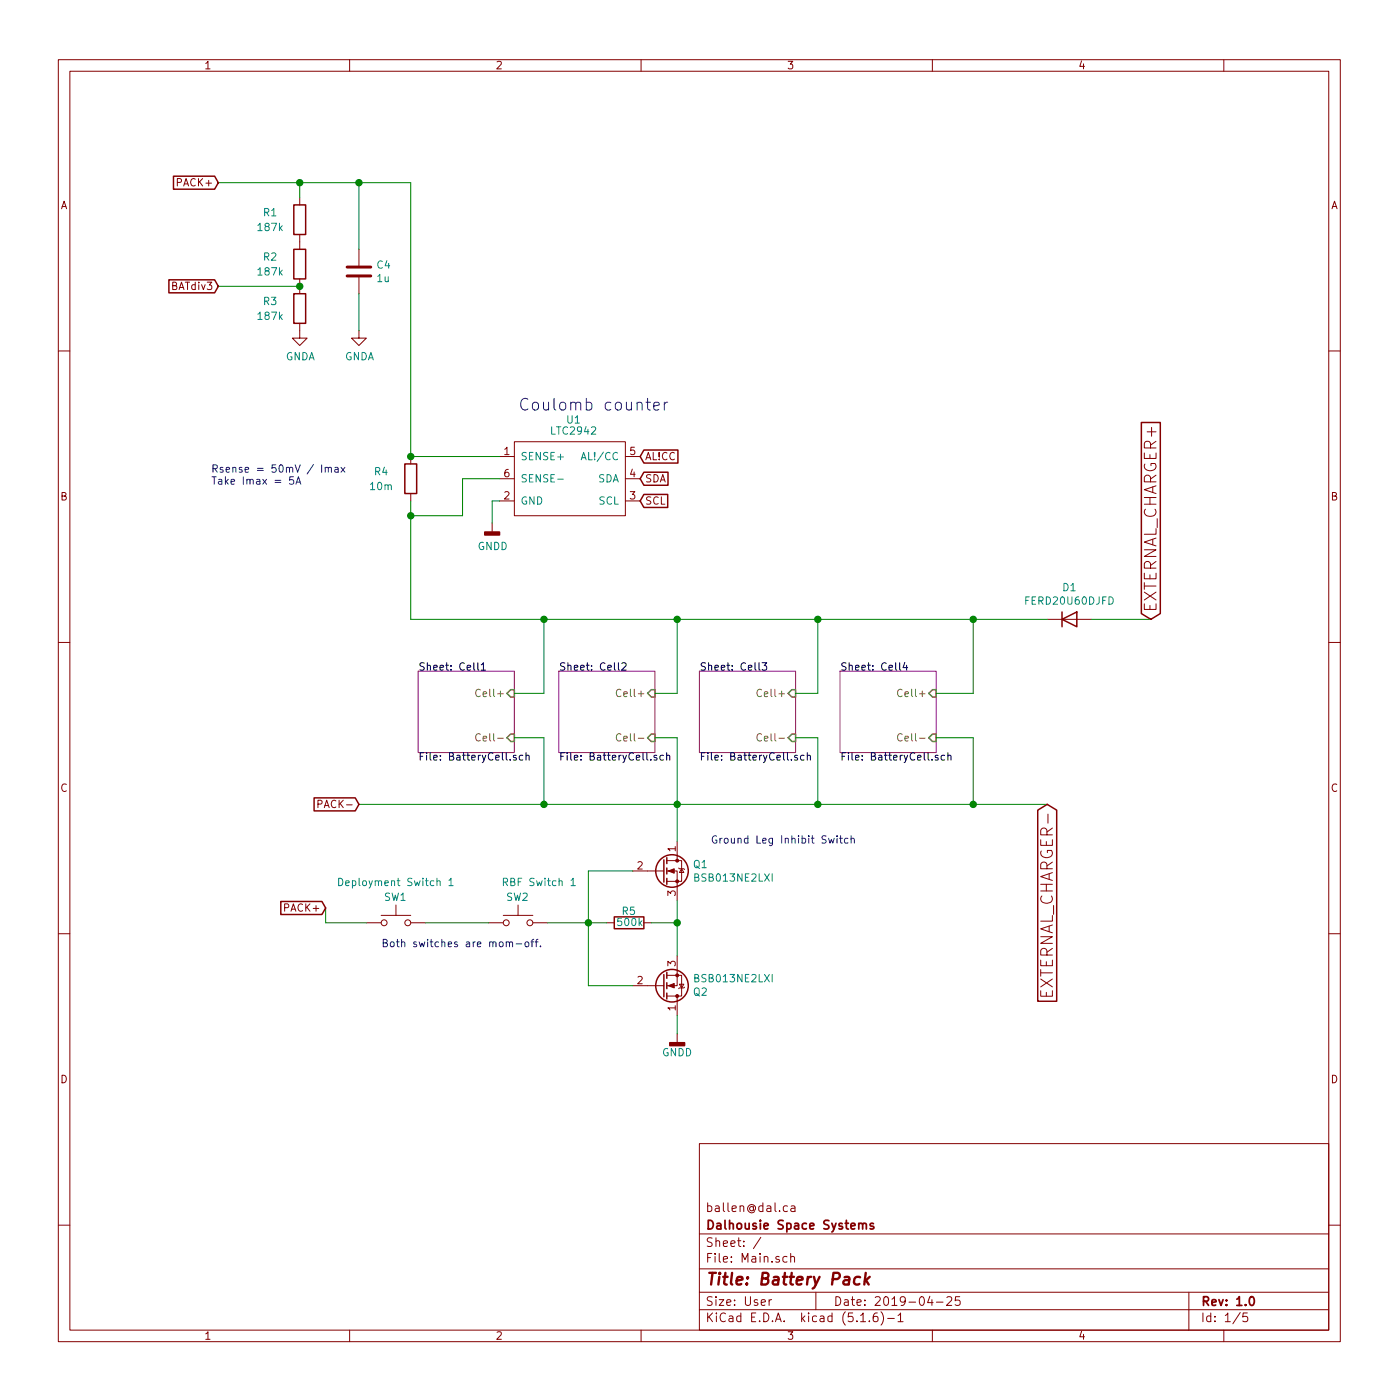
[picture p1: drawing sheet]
<svg xmlns="http://www.w3.org/2000/svg" width="240mm" height="240mm" viewBox="0 0 240 240" stroke-linecap="round" stroke-linejoin="round" font-family="sans-serif">
<g fill="none" stroke="#840000" stroke-width=".17">
<path d="M10 10.2h220v220h-220zM12 12.2h216v216.1h-216zM60 10.2v2M110 10.2v2M160 10.2v2M210 10.2v2M51.4 33.9v1.3M51.4 55.5v2.5h1.3l-1.3 1.3-1.2-1.3h1.2M51.4 40.2v2.6M51.4 47.9v2.5M61.6 56.8v1.2h1.3l-1.3 1.3-1.3-1.3h1.3M61.6 42.8v2.8"/>
<path d="M61.6 47.6v2.8M10 60.2h2M70.5 78.3v1.3M85.7 78.3h2.6M88.3 75.8h19v12.7h-19zM107.3 78.3h2.6M228 60.2h2M70.5 84.7v1.3M84.5 89.8v1.5M85.7 86h2.6M85.7 82.2h2.6M107.3 86h2.6"/>
<path d="M107.3 82.2h2.6M10 110.2h2M179.7 106.3h7.6M228 110.2h2M54.6 138l.6-.1v-.5l-.2-.1h-.4v1.3M62.9 158.4h2.5M65.4 157.1h5.1M67.9 155.3v1.8M70.5 158.4h2.5M83.8 158.4h2.6M86.4 157.1h5M88.9 155.3v1.8"/>
<path d="M91.4 158.4h2.6M104.1 158.4h1.3M108.6 149.5h5.3M110.5 158.4h1.3M114.4 149.5h1.8v5M114.4 147.7h2.6v3.5h-2.6M116.2 144.4v3.3M116.5 149l.1 .1h.7l.2 .1M117 149.1l.3 .6h-.7zM10 160.2h2M108.6 169.1h5.3M114.4 167.4h2.6v3.5h-2.6"/>
<path d="M116.2 164.1v5h-1.8M116.2 170.9v3.3M116.2 177.4v1.5M116.6 168.9h.7l-.3 .6zM117.5 169.4l-.2 .1h-.7l-.1 .2M228 160.2h2M120 196.2h108v32.1h-108zM10 210.2h2M120 217.7h108M120 211.7h108M130.6 212.3l-1.3 2M135.1 215.7l-.5-.1-.3 .3 .1 .6 .2 .1 .5-.1"/>
<path d="M135.1 207l-.4-.1-.3 .3 .1 .6 .2 .1 .4-.1M135.7 215.7h.1a.37 .37 0 0 1 .5 .1v.8M135.7 215.1v1.5M135.8 207h.5l.1 .9M136.4 207.3h-.5l-.2 .3 .1 .2 .1 .1 .5-.1M228 210.2h2M60 228.3v1.9M110 228.3v1.9M120 224.7h108M120 221.8h108M132 223v1M132.4 223l-.3 .1-.1 .2"/>
<path d="M140 221.8v2.9M147.7 226.8h.8M149.2 226.7v.1M150.5 225.3a.59 .59 0 0 0-.7 .6v.6l.2 .2 .4 .1 .2-.1 .1-.5-.2-.3h-.4l-.3 .3M151.2 225.1a1.71 1.71 0 0 1 0 2.3M152.3 226.2h1.2M154.1 225.7l.4-.4v1.5M154.1 226.8h.9M159.6 222.4l-.4 1.1h.9M159.9 223v1M160 228.3v1.9M160.7 223.5h1.1"/>
<path d="M162.5 222.7l.2-.2h.3l.3 .2v.2v.2l-.9 .9h.9M164.7 222.5h-.7l-.1 .7 .2-.1h.5l.2 .3-.1 .5-.2 .1-.6-.1M204 221.8v6.5M210 228.3v1.9M212.8 225.2l-1.2 2M214 225.3h-.7v.7l.2-.1h.5l.1 .3-.1 .5-.2 .1-.5-.1"/>
<circle cx="65.9" cy="158.4" r=".51"/>
<circle cx="70" cy="158.4" r=".51"/>
<circle cx="86.9" cy="158.4" r=".51"/>
<circle cx="90.9" cy="158.4" r=".51"/>
</g>
<path d="M147.4 210a.37 .37 0 0 1 .6 .1v.8M148 210.1l.2-.2 .4 .1 .1 .9M149.9 210a.37 .37 0 0 0-.6 .1l.1 .2 .5 .2 .1 .1-.3 .3-.4-.1M214.5 222.7l.2-.2a.81 .81 0 0 1 .4 1.4l-.2 .1a.79 .79 0 0 1-.4-1.3z" fill="none" stroke="#840000" stroke-width=".3"/>
<path d="M147.6 219.2a.68 .68 0 0 0-1 .3v.8l.3 .1 .6-.1M148.6 218.4l-.3 2M148.6 219.7l.5 .7M149.3 219.1l-.9 .8" fill="none" stroke="#840000" stroke-width=".41"/>
<path d="M71.8 115.2h16.5v13.9h-16.5zM95.9 115.2h16.5v13.9h-16.5zM120 115.2h16.5v13.9h-16.5zM144.1 115.2h16.6v13.9h-16.6z" fill="none" stroke="#840084" stroke-width=".17"/>
<g fill="none" stroke="#000" stroke-width=".17">
<path d="M82 113.7v1.1l.2 .2M82.6 114.1l.4-.4v1.3M82.6 115h.7M106.1 113.7v1.1l.2 .2M106.7 113.9l.5-.2 .2 .2v.2v.2l-.7 .7h.7M130.3 113.7v1.1l.1 .2M130.8 113.7h.8l-.5 .5 .4 .1v.6l-.2 .1-.5-.1M154.4 113.7v1.1l.2 .2M155.3 113.7l-.3 .9h.8M155.6 114.2v.8M88.6 129.7l-.3-.1-.2 .2v.2l.5 .1v.3h-.5M89.7 129.7l-.3-.1-.3 .2 .1 .6h.5"/>
<path d="M90.3 129.7l.1-.1 .4 .1v.7M90.3 129.2v1.2M112.7 129.7l-.3-.1-.2 .2 .1 .2 .4 .1v.3h-.5M113.8 129.7l-.3-.1-.3 .2 .2 .6h.4M114.4 129.7l.2-.1 .3 .1v.7M114.4 129.2v1.2M136.8 129.7l-.3-.1-.2 .2 .1 .2 .4 .1v.3h-.5M138 129.7l-.4-.1-.2 .2 .1 .6h.5M138.5 129.7l.2-.1 .3 .1 .1 .7M138.5 129.2v1.2M161 129.7l-.3-.1-.2 .2v.2l.5 .1v.3h-.5M162.1 129.7l-.4-.1-.2 .2 .1 .6h.5"/>
<path d="M162.7 129.7l.1-.1 .3 .1 .1 .7M162.7 129.2v1.2"/>
</g>
<path d="M82.4 118.4a.51 .51 0 0 0-.6 0 .51 .51 0 0 0-.2 .6l.3 .5h.3l.2-.1M106.6 118.4a.51 .51 0 0 0-.7 0 .51 .51 0 0 0-.1 .6l.2 .5h.3l.3-.1M130.7 118.4a.51 .51 0 0 0-.6 0 .51 .51 0 0 0-.2 .6l.2 .5h.3l.3-.1M154.8 118.4a.51 .51 0 0 0-.6 0 .51 .51 0 0 0-.2 .6l.3 .5h.3l.2-.1M82.4 126a.51 .51 0 0 0-.6 0 .51 .51 0 0 0-.2 .6l.3 .5 .3 .1 .2-.2M106.6 126a.51 .51 0 0 0-.7 0 .51 .51 0 0 0-.1 .6l.2 .5 .3 .1 .3-.2M130.7 126a.51 .51 0 0 0-.6 0 .51 .51 0 0 0-.2 .6l.2 .5 .3 .1 .3-.2M154.8 126a.51 .51 0 0 0-.6 0 .51 .51 0 0 0-.2 .6l.3 .5 .3 .1 .2-.2" fill="none" stroke="#848400" stroke-width=".17"/>
<path d="M87.6 118.3h.7v1.3h-.7l-.6-.6zM111.8 118.3h.6v1.3h-.6l-.7-.6zM135.9 118.3h.6v1.3h-.6l-.6-.6zM160 118.3h.7v1.3h-.7l-.6-.6zM87.6 126h.7v1.2h-.7l-.6-.6zM111.8 126h.6v1.2h-.6l-.7-.6zM135.9 126h.6v1.2h-.6l-.6-.6zM160 126h.7v1.2h-.7l-.6-.6z" fill="none" stroke="#848400" stroke-width=".25"/>
<path d="M95.7 82.2h1M58.1 150.7a.64 .64 0 0 1 .7 .6 .64 .64 0 0 1-.7 .7zM77 151.1l.4-.4v1.3M77 152h.8M86.4 151.4l.6-.1v-.5l-.1-.1h-.5v1.3M98 151.1l.3-.4v1.3M98 152h.7M132.5 149.9v1.3M132.5 167.2v1.3" fill="none" stroke="#008484" stroke-width=".17"/>
<g fill="none" stroke="#840000" stroke-width=".25">
<path d="M29.8 30.2h7l.7 1.2-.7 1.1h-7zM50.4 35.2h2.1v5h-2.1zM29 48h7.8l.7 1.1-.7 1.1h-7.8zM50.4 42.8h2.1v5.1h-2.1zM50.4 50.4h2.1v5.1h-2.1zM69.5 79.6h2v5.1h-2zM110.5 77.2h5.8v2.3h-5.8l-.6-1.2zM195.9 72.5h3.2v32.8l-1.6 1-1.6-1zM110.5 81h4.1v2.3h-4.1l-.6-1.1zM110.5 84.8h4.1v2.3h-4.1l-.6-1.1zM182.2 106.3l2.6-1.3v2.6zM182.2 105v2.6"/>
<path d="M53.9 136.9h7.1l.6 1.1-.6 1.1h-7.1zM178.1 139l1.6-1 1.6 1v32.8h-3.2zM48.2 154.7h7l.7 1.1-.7 1.1h-7zM105.4 157.3h5.1v2.1h-5.1zM113.9 147.6v3.8M114.4 147.2v1M114.4 149v1M114.4 150.7v1M113.9 167.2v3.9M114.4 166.9v1M114.4 168.6v1.1M114.4 170.4v1"/>
<circle cx="115.3" cy="149.5" r="2.79"/>
<circle cx="115.3" cy="169.1" r="2.79"/>
</g>
<g fill="#840000" stroke="#840000" stroke-width=".25">
<path d="M83.2 91.3h2.5v.5h-2.5z"/>
<path d="M114.9 178.9h2.6v.5h-2.6z"/>
</g>
<path d="M59.6 47.4h4M59.6 45.8h4" fill="none" stroke="#840000" stroke-width=".51"/>
<g fill="#840000" stroke="#840000" stroke-width=".17">
<path d="M114.7 149.5l1-.4v.7z"/>
<path d="M114.7 169.1l1-.3v.7z"/>
<circle cx="116.2" cy="151.2" r=".25"/>
<circle cx="116.2" cy="147.7" r=".25"/>
<circle cx="116.2" cy="167.4" r=".25"/>
<circle cx="116.2" cy="170.9" r=".25"/>
</g>
<g fill="none" stroke="#008400" stroke-width=".17">
<path d="M37.5 31.4h33v46.9h15.2M51.4 31.4v2.5M61.6 31.4v11.4M37.5 49.1h13.9M61.6 50.4v6.4M70.5 86v20.3h109.2M85.7 82.2h-6.3v6.3h-8.9M85.7 86h-1.2v3.8M93.3 106.3v12.7h-5M116.2 106.3v12.7h-3.8M140.3 106.3v12.7h-3.8M167 106.3v12.7h-6.3"/>
<path d="M187.3 106.3h10.2M61.6 138h118.1M88.3 126.6h5v11.4M112.4 126.6h3.8v17.8M136.5 126.6h3.8v11.4M160.7 126.6h6.3v11.4M55.9 155.8v2.6h7M73 158.4h10.8M94 158.4h10.1M108.6 149.5h-7.6v19.6h7.6M111.8 158.4h4.4M116.2 154.5v9.6"/>
<path d="M116.2 174.2v3.2"/>
</g>
<g fill="none" stroke="#0000c2" stroke-width=".17">
<path d="M55.2 79.8v1.2M110.8 69h.8M111.1 68.4v1.7l.1 .2 .4 .1M112.2 69.7l.9-.2v-.4l-.6-.1-.3 .3 .1 1 .2 .1 .6-.1M114 69v1.4M114.6 69l-.4 .1-.2 .3M50.3 81.8h-.6v.6l.5-.1 .2 .3v.3l-.2 .2-.5-.1M50.8 83.1l.4-1.3 .4 1.3M50.9 82.7h.6M55.8 80.3l.2-.1h.3v.8M55.8 80.2v.8M56.3 80.4l.2-.2h.3l.1 .8"/>
<path d="M57.5 80.2h.5v.8M58 80.5l-.4 .1-.2 .1 .1 .3h.5M58.5 80.2l.7 .8M59.2 80.2l-.7 .8M142.2 143.8l.2 .9 .3-.6 .2 .6 .3-.9M143.6 143.4v.1M143.6 143.8v.9M144.1 143.8h.5M144.2 143.4v1.1l.4 .2M145.5 143.9l-.4-.1-.2 .3 .1 .5h.5M146 144l.2-.2 .3 .1 .1 .8M146 143.4v1.3"/>
<path d="M86.9 161.8l.2-.2 .3 .1v.8M87.4 161.8l.2-.2 .3 .1 .1 .8M88.6 162h.9M90.2 161.7l.3-.1 .3 .3-.2 .5-.3 .1-.2-.2v-.4zM91.1 161.6h.5M91.6 161.2l-.3 .2v1.1M91.8 161.6h.5M92.3 161.2l-.3 .2v1.1M92.7 162.3v.2"/>
</g>
<g fill="#008400" stroke="#008400" stroke-width=".25">
<circle cx="61.6" cy="31.4" r=".51"/>
<circle cx="93.3" cy="106.3" r=".51"/>
<circle cx="51.4" cy="31.4" r=".51"/>
<circle cx="140.3" cy="106.3" r=".51"/>
<circle cx="140.3" cy="138" r=".51"/>
<circle cx="167" cy="106.3" r=".51"/>
<circle cx="116.2" cy="106.3" r=".51"/>
<circle cx="51.4" cy="49.1" r=".51"/>
<circle cx="116.2" cy="138" r=".51"/>
<circle cx="70.5" cy="88.5" r=".51"/>
<circle cx="116.2" cy="158.4" r=".51"/>
<circle cx="93.3" cy="138" r=".51"/>
<circle cx="167" cy="138" r=".51"/>
<circle cx="101" cy="158.4" r=".51"/>
<circle cx="70.5" cy="78.3" r=".51"/>
</g>
<text font-size="2.8" fill="#0000c2" x="88.9" y="70.5">Coulomb counter</text>
<g font-size="2.8" fill="#840000">
<text x="198.5" y="105.1" transform="rotate(-90 198.5 105.1)">EXTERNAL_CHARGER+</text>
<text x="180.7" y="170.8" transform="rotate(-90 180.7 170.8)">EXTERNAL_CHARGER-</text>
<text x="121" y="220.5">Title: Battery Pack</text>
</g>
<g font-size="2.1" fill="#840000">
<text x="121" y="208">ballen@dal.ca</text>
<text x="121" y="214">Sheet: /</text>
<text x="121" y="211">Dalhousie Space Systems</text>
<text x="121" y="216.7">File: Main.sch</text>
<text x="121" y="226.9">KiCad E.D.A. kicad (5.1.6)-1</text>
<text x="121" y="224.1">Size: User</text>
<text x="143" y="224.1">Date: 2019-04-25</text>
<text x="206" y="224.1">Rev: 1.0</text>
<text x="206" y="226.9">Id: 1/5</text>
</g>
<g font-size="1.8" fill="#840000">
<text x="35" y="11.9">1</text>
<text x="85" y="11.9">2</text>
<text x="135" y="11.9">3</text>
<text x="185" y="11.9">4</text>
<text x="10.4" y="35.9">A</text>
<text x="30.6" y="32">PACK+</text>
<text x="228.4" y="35.9">A</text>
<text x="29.5" y="49.8">BATdiv3</text>
<text x="86.5" y="78.1">1</text>
<text x="86.5" y="81.9">6</text>
<text x="108.1" y="81.9">4</text>
<text x="108.1" y="78.1">5</text>
<text x="110.6" y="79">AL!CC</text>
<text x="110.6" y="82.8">SDA</text>
<text x="10.4" y="85.9">B</text>
<text x="86.5" y="85.7">2</text>
<text x="108.1" y="85.7">3</text>
<text x="110.6" y="86.6">SCL</text>
<text x="228.4" y="85.9">B</text>
<text x="10.4" y="135.9">C</text>
<text x="228.4" y="135.9">C</text>
<text x="55.2" y="138.7">PACK-</text>
<text x="109.4" y="149.2">2</text>
<text x="116" y="146.1" transform="rotate(-90 116 146.1)">1</text>
<text x="116" y="153.8" transform="rotate(-90 116 153.8)">3</text>
<text x="49" y="156.4">PACK+</text>
<text x="116" y="165.8" transform="rotate(-90 116 165.8)">3</text>
<text x="109.4" y="168.9">2</text>
<text x="116" y="173.4" transform="rotate(-90 116 173.4)">1</text>
<text x="10.4" y="185.9">D</text>
<text x="228.4" y="185.9">D</text>
<text x="35" y="229.9">1</text>
<text x="85" y="229.9">2</text>
<text x="135" y="229.9">3</text>
<text x="185" y="229.9">4</text>
</g>
<g font-size="1.8" fill="#008484">
<text x="44.4" y="39.7">187k</text>
<text x="45.2" y="37.1">R1</text>
<text x="44.4" y="47.3">187k</text>
<text x="45.2" y="44.7">R2</text>
<text x="64.7" y="46.1">C4</text>
<text x="45.2" y="52.4">R3</text>
<text x="64.7" y="48.4">1u</text>
<text x="44.4" y="54.9">187k</text>
<text x="49" y="61.8">GNDA</text>
<text x="59.1" y="61.8">GNDA</text>
<text x="94.7" y="74.6">LTC2942</text>
<text x="97.3" y="72.7">U1</text>
<text x="64.3" y="81.6">R4</text>
<text x="89.3" y="79">SENSE+</text>
<text x="89.3" y="82.8">SENSE-</text>
<text x="100.3" y="79">AL!/CC</text>
<text x="102.6" y="82.8">SDA</text>
<text x="63.7" y="84.1">10m</text>
<text x="89.3" y="86.6">GND</text>
<text x="102.8" y="86.6">SCL</text>
<text x="82" y="94.4">GNDD</text>
<text x="182.4" y="101.5">D1</text>
<text x="176.2" y="103.8">FERD20U60DJFD</text>
<text x="119" y="149">Q1</text>
<text x="59" y="152.1">Deployment Switch 1</text>
<text x="65.9" y="154.6">SW1</text>
<text x="86.9" y="154.6">SW2</text>
<text x="86.9" y="152.1">RBF Switch 1</text>
<text x="119.5" y="151.3">BSB013NE2LXI</text>
<text x="106.1" y="158.9">500k</text>
<text x="106.8" y="157">R5</text>
<text x="119" y="170.9">Q2</text>
<text x="119.5" y="168.6">BSB013NE2LXI</text>
<text x="113.6" y="181.3">GNDD</text>
</g>
<g font-size="1.8" fill="#0000c2">
<text x="36.2" y="81.1">Rsense = 50mV / Imax</text>
<text x="36.2" y="83.2">Take Imax = 5A</text>
<text x="121.9" y="144.8">Ground Leg Inhibit Switch</text>
<text x="65.4" y="162.5">Both switches are mom-off.</text>
</g>
<g font-size="1.8">
<text x="71.8" y="115.1">Sheet: Cell1</text>
<text x="95.9" y="115.1">Sheet: Cell2</text>
<text x="120" y="115.1">Sheet: Cell3</text>
<text x="144.1" y="115.1">Sheet: Cell4</text>
<text x="71.8" y="130.5">File: BatteryCell.sch</text>
<text x="95.9" y="130.5">File: BatteryCell.sch</text>
<text x="120" y="130.5">File: BatteryCell.sch</text>
<text x="144.1" y="130.5">File: BatteryCell.sch</text>
</g>
<g font-size="1.8" fill="#848400">
<text x="82.5" y="119.6">Cell+</text>
<text x="106.6" y="119.6">Cell+</text>
<text x="130.7" y="119.6">Cell+</text>
<text x="154.9" y="119.6">Cell+</text>
<text x="82.9" y="127.2">Cell-</text>
<text x="107" y="127.2">Cell-</text>
<text x="131.2" y="127.2">Cell-</text>
<text x="155.3" y="127.2">Cell-</text>
</g>
</svg>
